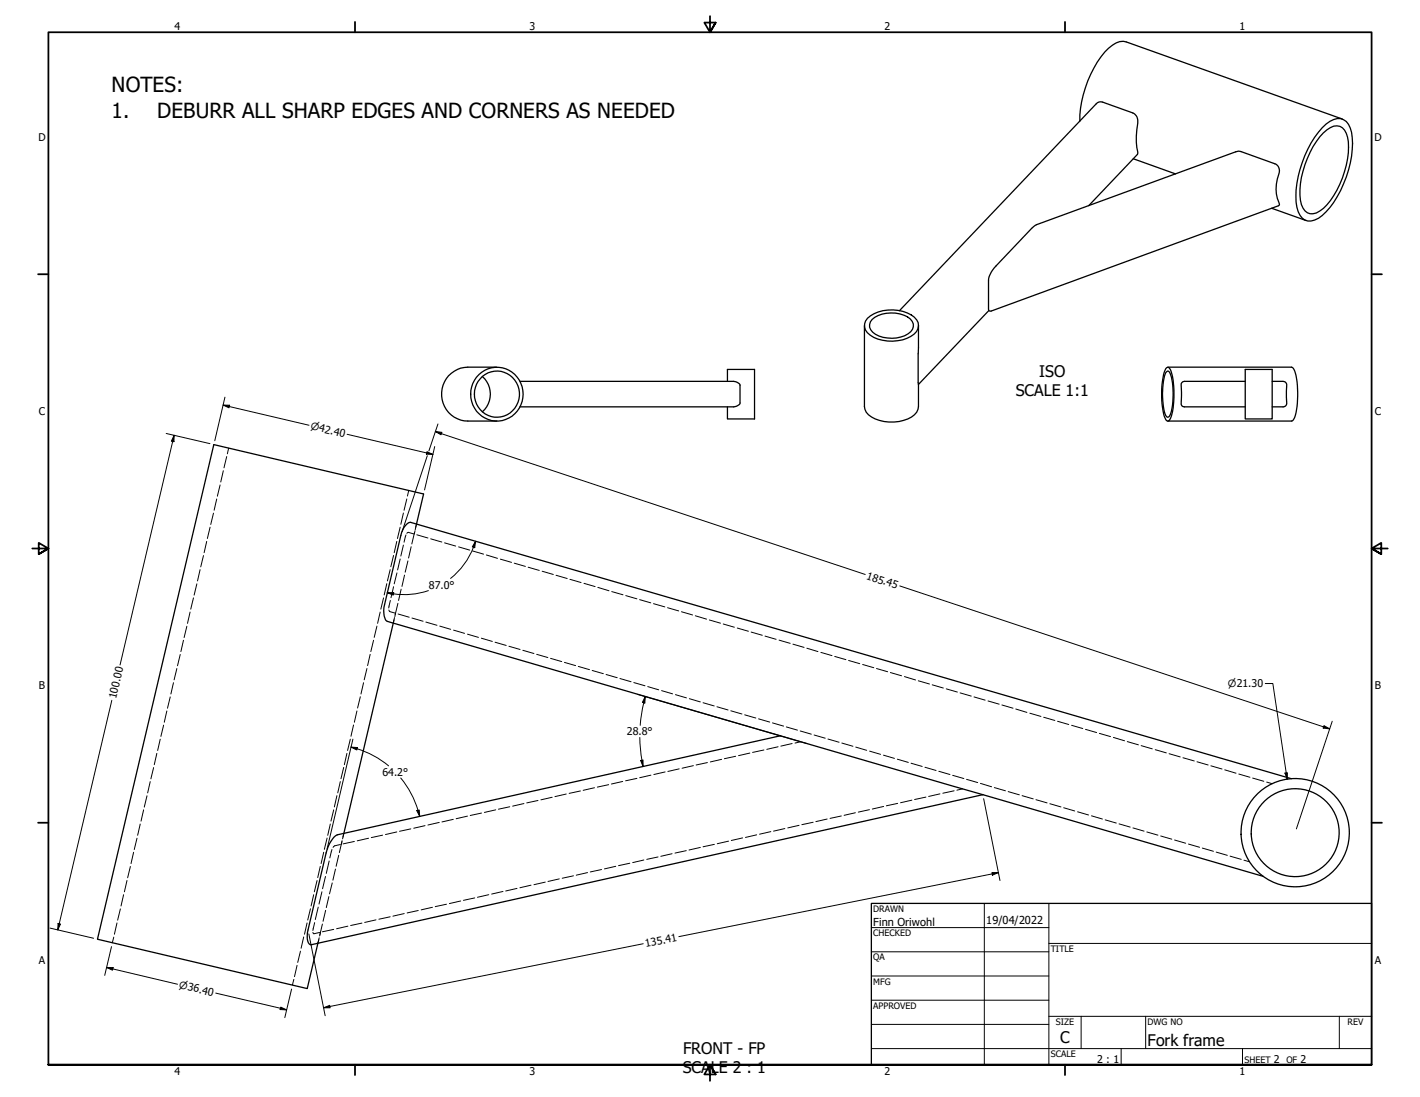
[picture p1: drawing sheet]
<svg xmlns="http://www.w3.org/2000/svg" width="559mm" height="432mm" viewBox="0 0 559 432" stroke-linecap="round" stroke-linejoin="round" font-family="sans-serif">
<!-- layer: Hidden (ANSI) -->
<g fill="none" stroke="#000" stroke-width=".39">
<path d="M89.2 179.7l-1.1 4.4M90 176.4l-.5 2.2M85.3 196.4l-1 4.5M86.6 190.9l-1.1 4.4M87.9 185.3l-1 4.4M160.1 196.4l-1.1 4.5M160.8 193l-.5 2.3M80.1 218.7l-1.1 4.4M81.3 213.1l-1 4.5M82.7 207.5l-1.1 4.5M84 202l-1.1 4.4M154.9 218.6l-1.1 4.5"/>
<path d="M156.1 213.1l-1 4.5M157.5 207.5l-1.1 4.5M158.7 214.6l-1 4.3M158.7 201.9l-1 4.5M159.8 210.6l-.8 2.8M160.1 209.9l.6-.4 2.2 .7M161.8 215.2l-1 4.4M163.1 209.6l-1 4.5M163.3 208.9l-.3 1.3M163.6 207.6l.3-1.3-.5 2.2M164 210.5l4.4 1.3M169.5 212.1l4.4 1.3"/>
<path d="M174.9 213.7l4.4 1.2M180.5 215.3l4.3 1.2M185.9 216.9l4.4 1.2M191.4 218.4l4.4 1.4M76.1 235.3l-1 4.5M77.5 229.8l-1.1 4.5M78.7 224.2l-1 4.5M150.9 235.3l-1 4.5M152.2 229.7l-1 4.5M153.5 224.2l-1 4.5M153.6 236.3l-.6 3M154.9 230.9l-1 4.4"/>
<path d="M156.2 225.5l-1.1 4.3M156.6 237.5l-1.1 4.4M157.5 220l-1 4.3M157.9 231.9l-1.1 4.4M159.2 226.4l-1 4.4M160.5 220.8l-1.1 4.4M196.9 220.1l4.4 1.3M202.4 221.7l4.4 1.2M207.8 223.3l4.4 1.2M213.4 224.9l4.3 1.2M218.8 226.4l4.4 1.3M224.3 228l4.4 1.3"/>
<path d="M229.8 229.6l4.4 1.3M235.3 231.2l4.3 1.3M240.7 232.9l4.5 1.2M246.3 234.4l4.3 1.3M251.7 236l4.4 1.3M257.2 237.6l4.4 1.3M262.7 239.2l4.4 1.3M70.9 257.6l-1.1 4.5M72.2 252l-1 4.5M73.5 246.5l-1 4.5M74.8 240.9l-1 4.5M145.7 257.6l-1 4.4"/>
<path d="M147 252l-1.1 4.5M148.3 246.4l-1 4.5M149.6 240.9l-1 4.5M153 240.1l.4 .6 2.2 .7M155.3 243.1l-.6 2.2 .4-1.3M155.6 241.4l-.2 1.3M156.7 241.7l4.3 1.3M162.1 243.3l4.4 1.2M167.6 244.9l4.4 1.2M173 246.4l4.4 1.3M178.5 248l4.3 1.3M184 249.6l4.3 1.3"/>
<path d="M189.4 251.2l4.3 1.3M194.8 252.8l4.4 1.3M200.3 254.4l4.4 1.3M205.7 256l4.4 1.2M211.2 257.6l4.4 1.2M216.7 259.1l4.3 1.3M268.2 240.8l4.3 1.3M273.6 242.4l4.5 1.3M279.1 244l4.4 1.3M284.6 245.6l4.4 1.3M290.1 247.2l4.4 1.3M295.6 248.8l4.4 1.3"/>
<path d="M301.1 250.4l4.3 1.3M306.6 252l4.4 1.2M312 253.6l4.4 1.2M317.5 255.1l4.4 1.4M323 256.8l4.4 1.3M328.5 258.4l4.4 1.3M333.9 260l4.4 1.2M65.7 279.8l-1.1 4.5M67 274.3l-1.1 4.5M68.3 268.7l-1.1 4.5M69.6 263.1l-1.1 4.5M140.5 279.8l-1.1 4.5"/>
<path d="M141.8 274.3l-1.1 4.4M143.1 268.7l-1.1 4.5M144.4 263.1l-1.1 4.5M222.1 260.7l4.4 1.3M227.6 262.3l4.4 1.3M233 263.9l4.4 1.3M238.5 265.5l4.4 1.3M244 267.1l4.3 1.3M249.4 268.7l4.4 1.2M254.9 270.3l4.3 1.2M260.3 271.8l4.4 1.3M265.8 273.4l4.3 1.3"/>
<path d="M271.3 275l4.3 1.3M276.7 276.6l4.4 1.3M282.1 278.2l4.4 1.3M287.6 279.8l4.4 1.3M339.5 261.6l4.4 1.2M344.9 263.1l4.4 1.3M350.4 264.7l4.4 1.3M355.9 266.3l4.4 1.4M361.4 268l4.4 1.2M366.8 269.6l4.4 1.2M372.4 271.1l4.3 1.3M377.8 272.7l4.4 1.3"/>
<path d="M383.3 274.3l4.4 1.3M388.8 275.9l4.4 1.3M394.3 277.5l4.4 1.3M399.7 279.1l4.4 1.3M61.7 296.5l-1 4.5M63.1 291l-1.1 4.4M64.4 285.4l-1.1 4.5M136.5 296.5l-1 4.5M137.9 291l-1.1 4.4M139.1 285.4l-1 4.4M284 298.9l-4.5 1M289.5 297.7l-4.4 .9"/>
<path d="M293.1 281.4l4.3 1.2M295.1 296.4l-4.5 1M298.5 283l4.4 1.2M300.6 295.2l-4.4 1M304 284.5l4.4 1.3M306.2 293.9l-4.4 1.1M309.4 286.1l4.4 1.3M311.7 292.7l-4.4 1M314.9 287.7l4.4 1.3M315.1 292l-2.2 .5M320.4 289.3l4.3 1.3M325.8 290.9l4.4 1.3"/>
<path d="M331.3 292.5l4.4 1.3M336.7 294.1l4.4 1.2M342.2 295.7l4.3 1.2M347.7 297.2l4.3 1.3M353.1 298.8l4.3 1.3M405.3 280.7l4.3 1.3M410.7 282.3l4.4 1.3M416.2 283.9l4.4 1.3M421.7 285.5l4.4 1.3M427.2 287.1l4.3 1.3M432.6 288.7l4.4 1.2M438.1 290.3l4.4 1.3"/>
<path d="M443.6 291.9l4.4 1.3M449.1 293.5l4.4 1.3M454.6 295.1l4.4 1.3M460.1 296.7l4.3 1.2M465.5 298.3l4.5 1.2M471 299.8l4.4 1.3M56.5 318.8l-1 4.4M57.8 313.2l-1 4.5M59.1 307.7l-1 4.4M60.5 302.1l-1.1 4.5M131.3 318.8l-1.1 4.4M132.6 313.2l-1 4.4"/>
<path d="M133.9 307.7l-1 4.4M135.3 302.1l-1.1 4.4M195.1 318.8l-4.5 1M200.6 317.6l-4.4 .9M206.2 316.3l-4.5 1M211.7 315.1l-4.4 .9M217.3 313.8l-4.4 1M222.8 312.5l-4.4 1.1M228.4 311.3l-4.4 1M233.9 310.1l-4.4 1M239.5 308.9l-4.4 .9M245 307.6l-4.4 1"/>
<path d="M250.6 306.4l-4.4 .9M256.2 305.1l-4.5 1M261.7 303.8l-4.4 1.1M267.3 302.6l-4.5 1.1M272.9 301.4l-4.5 1M278.4 300.2l-4.5 .9M336.6 319.9l-4.4 1M342.1 318.7l-4.3 1M347.7 317.4l-4.4 1.1M353.3 316.2l-4.5 1M358.5 300.4l4.4 1.3M358.8 315l-4.4 1"/>
<path d="M364 302l4.4 1.3M364.4 313.8l-4.5 .9M369.4 303.6l4.4 1.3M369.9 312.5l-4.5 1M374.9 305.2l4.4 1.3M375.5 311.3l-4.5 .9M378.8 310.5l-2.2 .5M380.4 306.8l4.3 1.2M385.8 308.4l4.4 1.3M391.3 310l4.4 1.3M396.7 311.6l4.4 1.3M402.2 313.2l4.4 1.3"/>
<path d="M407.7 314.8l4.4 1.2M413.1 316.4l4.4 1.2M418.6 317.9l4.3 1.3M424.1 319.5l4.3 1.3M476.5 301.4l4.4 1.3M482 303l4.4 1.4M487.5 304.7l4.4 1.2M493 306.3l4.3 1.2M498.5 307.8l2.1 .7M52.6 335.5l-1 4.4M53.9 329.9l-1.1 4.5M55.2 324.4l-1 4.4"/>
<path d="M127.4 335.5l-1 4.4M128.7 329.9l-1.1 4.4M129.5 338.9l-1.1 4.9M130 324.4l-1 4.4M130.6 334.4l-.8 3.3M133.3 336.7l-1 4.3M133.9 332.4l-2.2 .5-.6 .7M134.6 331.3l-1.1 4.3M134.6 330.9l-.3 1.5M134.9 329.5l.4-1.5-.5 2.2M139.4 331.2l-4.4 1M145 329.9l-4.4 1.1"/>
<path d="M150.6 328.7l-4.5 1M156.1 327.5l-4.4 1M161.7 326.3l-4.5 .9M167.3 325l-4.5 1M172.8 323.7l-4.4 1M178.4 322.5l-4.5 1M184 321.2l-4.5 1.1M189.5 320l-4.5 1M247.8 339.8l-4.4 .9M253.4 338.5l-4.4 1M259 337.3l-4.5 1M264.5 336l-4.5 1.1"/>
<path d="M270.1 334.8l-4.5 1M275.6 333.6l-4.5 1M281.1 332.4l-4.4 .9M286.7 331.1l-4.4 1M292.2 329.8l-4.4 1M297.8 328.6l-4.4 1M303.3 327.3l-4.4 1.1M308.9 326.1l-4.5 1.1M314.5 324.9l-4.5 1M320 323.7l-4.5 .9M325.5 322.4l-4.4 1M331.1 321.2l-4.5 .9"/>
<path d="M429.5 321.1l4.3 1.3M434.9 322.7l4.4 1.3M440.4 324.3l4.4 1.3M445.8 325.9l4.4 1.3M451.3 327.5l4.4 1.2M456.8 329.1l4.3 1.2M462.2 330.6l4.4 1.3M467.7 332.2l4.4 1.3M473.1 333.8l4.4 1.3M478.6 335.4l4.4 1.3M484.1 337l4.3 1.3M489.5 338.6l2.2 .6"/>
<path d="M47.4 357.8l-1.1 4.4M48.6 352.2l-1 4.4M50 346.6l-1 4.4M51.3 341.1l-1.1 4.4M122.2 357.7l-1.1 4.4M123.4 352.2l-1 4.4M124.8 346.6l-1.1 4.4M125.2 357.1l-1.1 4.8M126 341l-1 4.4M126.7 351l-1.2 4.9M128.1 345l-1.2 4.8M128.1 358.3l-1 4.3"/>
<path d="M129.4 352.9l-1 4.4M130.7 347.5l-1 4.4M132 342.1l-1 4.4M159.1 359.6l-4.5 1M164.6 358.4l-4.4 .9M170.2 357.1l-4.5 1M175.7 355.9l-4.4 1M181.3 354.6l-4.5 1.1M186.8 353.4l-4.4 1M192.3 352.2l-4.4 1M197.9 350.9l-4.4 1M203.5 349.7l-4.5 1"/>
<path d="M209 348.4l-4.4 1M214.6 347.2l-4.5 1M220.1 345.9l-4.5 1.1M225.7 344.7l-4.5 1M231.2 343.5l-4.4 1M236.7 342.3l-4.4 .9M242.3 341l-4.4 1M44.8 368.9l-.6 2.2M46 363.3l-1 4.4M116.9 380l-1 4.4M118.2 374.4l-1 4.4M119.5 368.8l-1 4.5"/>
<path d="M120.8 363.3l-1 4.4M123.1 367l.5 .5 2.2-.5M123.8 363.2l-.7 3.1M125.6 369.1l-.5 2.2 .4-1.4M126.1 367l-.3 1.4M126.9 363.7l-1 4.3M131.3 365.8l-4.4 1M136.9 364.6l-4.4 1M142.4 363.3l-4.4 1M148 362.1l-4.5 1M153.5 360.9l-4.4 .9M115.6 385.5l-.5 2.2"/>
</g>
<!-- layer: Visible (ANSI) -->
<g fill="none" stroke="#000" stroke-width=".51">
<path d="M520.3 50.3a9.4 9.4 0 0 1 7.3-3.6 7.1 7.1 0 0 1 4.5 7.5 41.3 41.3 0 0 1-11.8 30.6 5.7 5.7 0 0 1-7.9 1.1 14.4 14.4 0 0 1-2.4-11.1 43.6 43.6 0 0 1 10.3-24.5zM520.8 52.3a7.2 7.2 0 0 1 6.4-2.6 8 8 0 0 1 3.5 8.2 36.5 36.5 0 0 1-9.9 24.1 5.8 5.8 0 0 1-6.3 1.8 7.6 7.6 0 0 1-2.9-7 37 37 0 0 1 9.2-24.5zM528.3 46.9l-85.1-30.4a5.8 5.8 0 0 0-5.4 1.3 35.5 35.5 0 0 0-11.5 19.5 35.8 35.8 0 0 0-1.4 10.4M446 62.5l16.6 6M406 89.9l1.9-1.4 78.4-28.7 1.1-.3 1 .2 13.2 4.8a3 3 0 0 1 1.7 3.8 15.4 15.4 0 0 0 .2 12.2l-.3 .5-113.1 41.4h-.8l-.3-.7v-11.5l.3-1.4 .8-1.7 1.9-2.5zM428.4 81l19.3-20.6a38 38 0 0 1 0-13.2l-.3-1.2-1.1-1.3-12.4-4.5a2.28 2.28 0 0 0-2.5 .6l-77.5 81.5M500.4 82l13.6 4.8M340.2 128.1v31.9a6.7 6.7 0 0 0 5.9 5.5 15.4 15.4 0 0 0 13.8-2.2l.8-1.1 .7-2.2v-8.7M341.4 125.3a15.3 15.3 0 0 1 18.4-.5 4.4 4.4 0 0 1-1.3 7.6 15.4 15.4 0 0 1-17.2-1.5 4 4 0 0 1 .1-5.6zM343.2 125.7a12.7 12.7 0 0 1 15-.2 3.5 3.5 0 0 1-.8 5.9 12.8 12.8 0 0 1-14-.7 3.3 3.3 0 0 1-.2-5zM361.4 128.1v23.2M389.1 122.2l-27.7 29.1"/>
<path d="M188.5 147.4a10.5 10.5 0 0 1 16 2.5 10.5 10.5 0 0 1-5.5 15.2 10.5 10.5 0 0 1-12.4-4.6 10.5 10.5 0 0 1 1.9-13.1zM189.8 148.2a9.2 9.2 0 0 1 0 13.9M189.9 148.1a9 9 0 0 1 12.1 .9 9 9 0 0 1 0 12.2 9 9 0 0 1-12.1 .9 9.3 9.3 0 0 1 0-14zM195.5 144.5h-11.4a10.6 10.6 0 0 0-10.3 10.6 10.6 10.6 0 0 0 10.3 10.6h11.4M204.7 150.1h84a2.92 2.92 0 0 1 2.5 1.5v7a2.73 2.73 0 0 1-2.5 1.5h-84M286.3 150.1v-4.7h10.6v19.5h-10.6v-4.8M459 146.4l.6-.4a7.8 7.8 0 0 1 1.9 5.9 26.1 26.1 0 0 1-1.3 11.9l-.8 .4a9.7 9.7 0 0 1-1.8-6.5 27.5 27.5 0 0 1 1.1-11zM459 144.8l.4-.2a2.65 2.65 0 0 1 1.8 2.8 35.9 35.9 0 0 1-.5 17.1 1.33 1.33 0 0 1-1.3 1.2l-.4-.2a21.9 21.9 0 0 1-1.9-11.8 19.3 19.3 0 0 1 1.9-8.9zM459.5 144.5l49.1 .2a15.6 15.6 0 0 1 2.1 9.7 22.6 22.6 0 0 1-1.8 11l-.6 .3h-48.8M490 150.1h-23.9a1.31 1.31 0 0 0-1.3 1.5v7a1.24 1.24 0 0 0 1.3 1.5h23.9M490 145.4h10.6v19.5h-10.6zM500.6 150.1h4.3a1.42 1.42 0 0 1 1.4 1.5v7a1.42 1.42 0 0 1-1.4 1.5h-4.3"/>
<path d="M163.9 206.3l2.8-11.9-82.6-19.4-45.7 194.7 82.5 19.4 4.2-17.8M154.7 245.3l-19.4 82.7M307.1 289.6l-174.4 39a11.2 11.2 0 0 0-4.4 7.1l-7.1 30.3-.3 2.4a3.8 3.8 0 0 0 1.2 3.5l264.7-59.1M307.1 289.6l79.7 23.2M307.1 289.6l-154.6-45a5.3 5.3 0 0 1-1.4-5.4l6.6-28.4a5.7 5.7 0 0 1 3.9-5.2l346.6 100.9M386.8 312.8l110.2 32.1"/>
<circle cx="509.7" cy="327.8" r="17.3"/>
<circle cx="509.7" cy="327.8" r="21.3"/>
</g>
<!-- layer: Border (ANSI) -->
<g fill="none" stroke="#000" stroke-width=".7">
<path d="M139.7 8.6v4.1M279.4 6.3v6.4l-2.2-3.8h4.4l-2.2 3.8 2.2-3.8M419.1 8.6v4.1M15 107.9h4M539.8 107.9h4M12.7 215.9h6.3l-3.8-2.2v4.4l3.8-2.2-3.8 2.2M546.1 215.9h-6.3l3.8-2.2v4.4l-3.8-2.2 3.8 2.2M15 323.8h4M539.8 323.8h4M19 419.1v-406.4h520.8v406.4h-520.8h520.8M139.7 419.1v4.1M419.1 419.1v4.1"/>
<path d="M281.6 422.9l-2.2-3.8 2.2 3.8h-4.4l2.2-3.8v6.3"/>
</g>
<!-- layer: Title (ANSI) -->
<g fill="none" stroke="#000" stroke-width=".39">
<path d="M387.3 355.6v63.5M412.7 355.6v63.5M342.9 365.1h69.8M342.9 374.6h69.8M412.7 371.3h127.1M342.9 384.2h69.8M342.9 393.7h69.8M342.9 412.7h196.9M342.9 403.2h69.8M412.7 400h127.1M425.4 400v12.7M441.2 412.7v6.4"/>
<path d="M450.8 400v12.7M488.9 412.7v6.4M527 400v12.7"/>
</g>
<path d="M342.9 355.6h196.9v63.5h-196.9z" fill="none" stroke="#000" stroke-width=".51"/>
<!-- layer: Dimension (ANSI) -->
<g fill="none" stroke="#000" stroke-width=".39">
<path d="M87.8 159.4l2.6 .1-.3 1zM87.8 159.4l33.8 8M88.5 156.3l-4 17.2M65.4 170.6l17.2 4M68.5 171.3v2.6l-1.1-.2zM68.5 171.3l-21.3 90.4M136.6 170.9l33.8 8M168 177.8l2.4 1.1-2.6-.1zM168.1 179.4l-9.9 29.8M171.1 175.8l-4 17M171.3 169.9l2.6 .3-.4 .9zM171.3 169.9l169.2 56.2"/>
<path d="M172.3 166.9l-3.5 10.6M186.3 215.4a29.2 29.2 0 0 1-9 12.3M187.1 213l-.3 2.6-.9-.3zM187.1 213l-.8 2.4M152.4 233.3h2.5l-.2 1zM152.4 233.3l2.5 .5M168.6 232.5a29.2 29.2 0 0 1-13.7 1.3M354.1 230.6l169.1 56.3M44 275.7l-21.3 90.3M250.9 273.3l66.6 19.4M253.9 274.1l-.2 2.6-.9-.2zM253.9 274.1l-1.3 6-.7 5.4"/>
<path d="M497.9 269h3l5.6 37.7M138.1 294.1l2.6 .2-.3 .9zM138.1 294.1a36.3 36.3 0 0 1 14.8 7.4M138.9 291l-10.2 43.2M251.8 290.3l.3 5.4 .9 6M252.1 299.3l.9-.2v2.6zM521 285.6l2.2 1.3-2.5-.3zM524.3 283.9l-14.1 42.4M157.7 306.2a36.9 36.9 0 0 1 7.5 15.2M164 319.1l1-.3 .2 2.6zM387.1 314.4l6.4 32.2M505.7 304.3l.9-.1-.1 2.5z"/>
<path d="M390.3 343.5h2.6l-2.4 1zM392.9 343.5l-125.8 25.2M19.7 365.3l17.1 4M22.9 363.5l.9 .2-1.1 2.3zM43.9 372.6l-2.7 11.3M121.5 367.6l6.5 32.2M253.1 371.5l-125.7 25.2M41.9 380.8l2.6 .1-.2 1zM41.9 380.8l27.9 6.6M84.9 390.9l27.9 6.6M110.5 396.4l2.3 1.1-2.6-.1zM114.7 389.3l-2.6 11.3"/>
<path d="M127.4 396.7l2.3-1 .2 1z"/>
</g>
<g fill="#000">
<path d="M87.8 159.4l2.6 .1-.3 1z" fill-rule="evenodd"/>
<path d="M68.5 171.3v2.6l-1.1-.2z" fill-rule="evenodd"/>
<path d="M168 177.8l2.4 1.1-2.6-.1z" fill-rule="evenodd"/>
<path d="M171.3 169.9l2.6 .3-.4 .9z" fill-rule="evenodd"/>
<path d="M187.1 213l-.3 2.6-.9-.3z" fill-rule="evenodd"/>
<path d="M152.4 233.3h2.5l-.2 1z" fill-rule="evenodd"/>
<path d="M253.9 274.1l-.2 2.6-.9-.2z" fill-rule="evenodd"/>
<path d="M138.1 294.1l2.6 .2-.3 .9z" fill-rule="evenodd"/>
<path d="M252.1 299.3l.9-.2v2.6z" fill-rule="evenodd"/>
<path d="M521 285.6l2.2 1.3-2.5-.3z" fill-rule="evenodd"/>
<path d="M164 319.1l1-.3 .2 2.6z" fill-rule="evenodd"/>
<path d="M505.7 304.3l.9-.1-.1 2.5z" fill-rule="evenodd"/>
<path d="M390.3 343.5h2.6l-2.4 1z" fill-rule="evenodd"/>
<path d="M22.9 363.5l.9 .2-1.1 2.3z" fill-rule="evenodd"/>
<path d="M41.9 380.8l2.6 .1-.2 1z" fill-rule="evenodd"/>
<path d="M110.5 396.4l2.3 1.1-2.6-.1z" fill-rule="evenodd"/>
<path d="M127.4 396.7l2.3-1 .2 1z" fill-rule="evenodd"/>
</g>
<g font-size="8.2">
<text x="43.9" y="36.4">NOTES:</text>
<text x="43.9" y="46.3">1.</text>
<text x="61.9" y="46.3">DEBURR ALL SHARP EDGES AND CORNERS AS NEEDED</text>
</g>
<g font-size="6.3">
<text x="408.9" y="148.3">ISO</text>
<text x="399.7" y="155.8">SCALE 1:1</text>
<text x="417.2" y="410.6">C</text>
<text x="451.6" y="411.9">Fork frame</text>
<text x="268.8" y="414.8">FRONT - FP</text>
<text x="268.7" y="422.3">SCA</text>
<text x="279.7" y="422.3">LE 2 : 1</text>
</g>
<g font-size="4.3">
<text x="343.7" y="364.3">Finn Oriwohl</text>
<text x="388.1" y="363.7">19/04/2022</text>
</g>
<g font-size="4.2">
<text x="68.7" y="11.7">4</text>
<text x="208.4" y="11.7">3</text>
<text x="348.1" y="11.7">2</text>
<text x="487.8" y="11.7">1</text>
<text x="15.1" y="55.5">D</text>
<text x="540.9" y="55.5">D</text>
<text x="15.2" y="163.4">C</text>
<text x="541" y="163.4">C</text>
<text x="340.7" y="227.8" transform="rotate(18 340.7 227.8)">185.45</text>
<text x="168.8" y="231.6">87.0°</text>
<text x="15.3" y="271.4">B</text>
<text x="45.7" y="275.2" transform="rotate(-77 45.7 275.2)">100.00</text>
<text x="541.1" y="271.4">B</text>
<text x="246.7" y="289.4">28.8°</text>
<text x="150.5" y="305.4">64.2°</text>
<text x="254.2" y="372.8" transform="rotate(-11 254.2 372.8)">135.41</text>
<text x="15.2" y="379.3">A</text>
<text x="541" y="379.3">A</text>
<text x="431.7" y="418.3">2 : 1</text>
<text x="501.3" y="418.3">2</text>
<text x="511.8" y="418.3">2</text>
<text x="68.7" y="423.2">4</text>
<text x="208.4" y="423.2">3</text>
<text x="348.1" y="423.2">2</text>
<text x="487.8" y="423.2">1</text>
</g>
<g font-size="3.9">
<text x="122" y="169" transform="rotate(13 122 169)">⌀42.40</text>
<text x="483.2" y="270.5">⌀21.30</text>
<text x="70.3" y="389" transform="rotate(13 70.3 389)">⌀36.40</text>
</g>
<g font-size="3.5">
<text x="343.7" y="358.9">DRAWN</text>
<text x="343.7" y="368.5">CHECKED</text>
<text x="413.5" y="374.6">TITLE</text>
<text x="343.7" y="378">QA</text>
<text x="343.7" y="387.5">MFG</text>
<text x="343.7" y="397.1">APPROVED</text>
<text x="415.5" y="403.4">SIZE</text>
<text x="451.6" y="403.4">DWG NO</text>
<text x="530.3" y="403.4">REV</text>
<text x="413.5" y="416.1">SCALE</text>
<text x="489.7" y="418.3">SHEET</text>
<text x="506.2" y="418.3">OF</text>
</g>
</svg>
